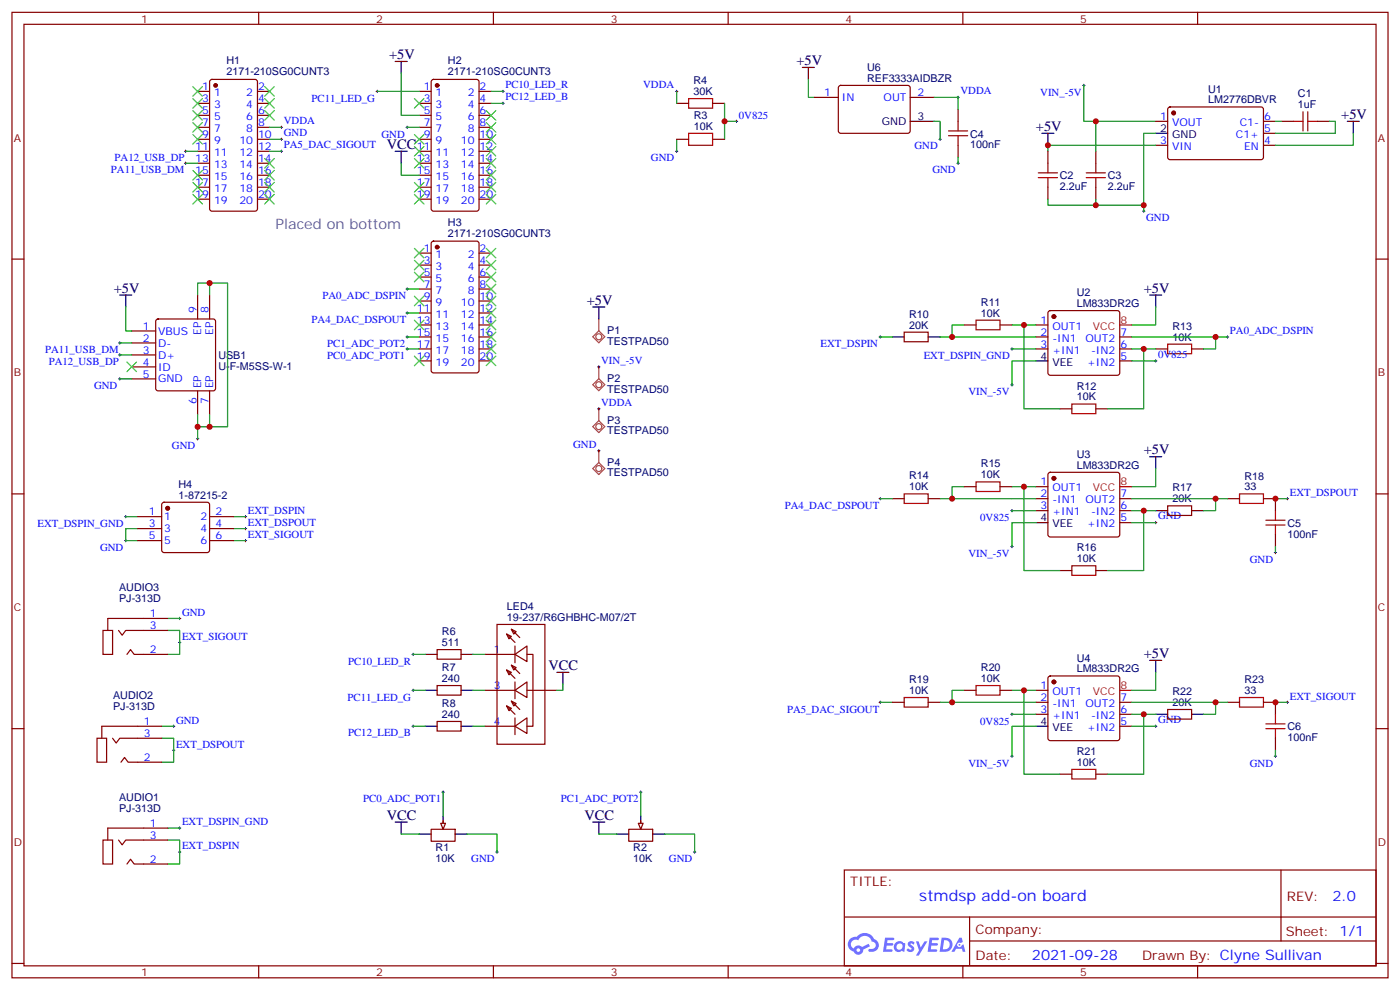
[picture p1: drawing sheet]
<svg xmlns="http://www.w3.org/2000/svg" width="412mm" height="292mm" viewBox="0 0 412 292" stroke-linecap="round" stroke-linejoin="round" font-family="sans-serif">
<g fill="none" stroke="#870000" stroke-width=".35">
<path d="M3.5 3.6h405.4v284.4h-405.4zM7.1 7.2h398.2v277.2h-398.2zM76.2 3.6v3.6M145.3 3.6v3.6M214.5 3.6v3.6M283.6 3.6v3.6M352.8 3.6v3.6M3.5 76.3h3.6M405.3 76.3h3.6M3.5 145.5h3.6M405.3 145.5h3.6M3.5 214.6h3.6"/>
<path d="M405.3 214.6h3.6M248.7 256.2h156.6v28.2h-156.6zM377.3 256.2v20.9M248.7 270.1h156.5M285.6 277.1h119.6M285.6 270.1v14.1M3.5 283.7h3.6M76.2 284.4v3.6M145.3 284.4v3.6M214.5 284.4v3.6M283.6 284.4v3.6M352.8 284.4v3.6"/>
<path d="M405.3 283.7h3.6"/>
</g>
<g fill="#5487ff">
<path d="M267.7 277.4a1.22 1.22 0 0 1 1.7 .3l-.4 .5a.47 .47 0 0 0-.3-.4 .47 .47 0 0 0-.5 .2l.1 .3a1.14 1.14 0 0 1 .8 1.7 1.14 1.14 0 0 1-1.9 0l-.2-.2 .5-.5 .7 .4a.29 .29 0 0 0 .3-.3 .29 .29 0 0 0-.2-.3 1.04 1.04 0 0 1-.6-1.7z"/>
<path d="M260.7 276.2h2.4l.3 .1-.2 .5-1.8 .1-.1 .9h1.5l.3 .3-.3 .4h-1.6l-.2 1.1h1.7l.2 .3-.2 .4h-2.6z"/>
<path d="M273.8 276.2h2.4l.3 .1-.1 .5-1.8 .1-.2 .9h1.6l.3 .3-.4 .4h-1.6l-.1 1.1h1.7l.2 .3-.2 .4h-2.6z"/>
<path d="M282.6 276.2h.7l.3 1.2-.6 .3a.69 .69 0 0 0-1 .3 .69 .69 0 0 0 .4 1 .69 .69 0 0 0 .9-.7l.5-.2 .6 2.2h-.8l-.2-.9h-1.8l-.5 .9h-.8z"/>
<path d="M269.8 277.2h.8l.6 1.9 1.1-1.9h.9l-2.6 4.2h-.8l.9-1.5z"/>
<path d="M277.4 276.2l-.6 4.1h1.3a2.11 2.11 0 0 0 2.5-2.1 2.11 2.11 0 0 0-2.5-2zM278.1 276.9a1.39 1.39 0 0 1 1.7 1.4 1.39 1.39 0 0 1-1.8 1.3h-.3z"/>
<path d="M263.7 277.8a1.54 1.54 0 0 0-.1 2.1 1.54 1.54 0 0 0 2.2 .2l.6 .2 .3-2.3-.2-.2-.4-.1a1.49 1.49 0 0 0-2.4 .1zM264 278.8a.94 .94 0 0 1 1.8 0 .94 .94 0 0 1-1.8 0z"/>
<path d="M250.4 276.5a2.18 2.18 0 0 0 1.1 3.7 1.44 1.44 0 0 0 1.6 1 1.44 1.44 0 0 0 1.2-1.5l2-1-.5-.8-1.9 1a1.47 1.47 0 0 0-2.4 .5 1.39 1.39 0 0 1-.7-2 1.39 1.39 0 0 1 2-.5 2.12 2.12 0 0 1 2.2-1.3 2.12 2.12 0 0 1 1.9 1.7 1.14 1.14 0 0 1 1.1 1.4 1.14 1.14 0 0 1-1.7 .8 .43 .43 0 0 0-.5 .3 .43 .43 0 0 0 .4 .5 1.98 1.98 0 0 0 2.5-1.2 1.98 1.98 0 0 0-1.2-2.5 3.1 3.1 0 0 0-5.3-.7l-.9 .1zM252.3 279.8a.55 .55 0 0 1 1.1 0 .55 .55 0 0 1-1.1 0z"/>
<circle cx="282.6" cy="278.3" r=".26"/>
</g>
<g fill="none" stroke="#870000" stroke-width=".35">
<path d="M58.2 26.9h3.5M58.2 30.4h3.5M58.2 34h3.5M58.2 37.5h3.5M62 23.6l.4-.2h12.7l.7 .4v37.7l-.4 .6-13 .1-.6-.5-.1-37.6zM75.8 26.9h3.6M75.8 30.4h3.6M75.8 34h3.6M75.8 37.5h3.6M123.5 26.9h3.5M123.5 30.4h3.5M123.5 34h3.5"/>
<path d="M123.5 37.5h3.5M127.2 23.6l.5-.2h12.7l.7 .4v37.7l-.5 .6-12.9 .1-.6-.5-.1-37.6zM141.1 26.9h3.5M141.1 30.4h3.5M141.1 34h3.5M141.1 37.5h3.5M199.3 30.4h3.5M209.9 30.4h3.5M282.2 32.2v3.5M340.4 35.7h3.6M344.2 31.7l.5-.2 27 .1 .5 .6-.1 14.4-.6 .4h-27.1l-.4-.7v-14.1zM372.2 35.7h3.5"/>
<path d="M372.2 39.3h3.5M377.5 35.7h3.5M388.1 35.7h3.5M58.2 58.7h3.5M58.2 55.1h3.5M58.2 51.6h3.5M58.2 48.1h3.5M58.2 41h3.5M58.2 44.6h3.5M75.8 58.7h3.6M75.8 55.1h3.6M75.8 51.6h3.6"/>
<path d="M75.8 48.1h3.6M75.8 41h3.6M75.8 44.6h3.6M123.5 58.7h3.5M123.5 55.1h3.5M123.5 51.6h3.5M123.5 48.1h3.5M123.5 41h3.5M123.5 44.6h3.5M141.1 58.7h3.5M141.1 55.1h3.5M141.1 51.6h3.5"/>
<path d="M141.1 48.1h3.5M141.1 41h3.5M141.1 44.6h3.5M282.2 42.8v3.5M308.7 44.6v3.5M308.7 55.1v3.6M322.8 44.6v3.5M322.8 55.1v3.6M340.4 42.8h3.6M372.2 42.8h3.5M123.5 74.5h3.5M123.5 78.1h3.5"/>
<path d="M127.2 71.2l.5-.2h12.7l.7 .4v37.7l-.5 .7h-12.9l-.6-.4-.1-37.7zM141.1 74.5h3.5M141.1 78.1h3.5M38.8 97.5h7.1M46.1 94.2l.5-.3h16.2l.5 .3 .2 .5v19.7l-.2 .5-.5 .2h-16.2l-.5-.2-.2-.5v-19.7zM58.2 86.9v7M61.7 86.9v7M123.5 81.6h3.5M123.5 99.2h3.5M123.5 85.1h3.5M123.5 95.7h3.5M123.5 88.7h3.5"/>
<path d="M123.5 92.2h3.5M141.1 81.6h3.5M141.1 99.2h3.5M141.1 85.1h3.5M141.1 95.7h3.5M141.1 88.7h3.5M141.1 92.2h3.5M266.3 97.8h7.1v2.8h-7.1zM38.8 111.6h7.1M38.8 108.1h7.1M38.8 104.5h7.1M38.8 101h7.1"/>
<path d="M58.2 115.1v7.1M61.7 115.1v7.1M123.5 106.3h3.5M123.5 102.8h3.5M141.1 106.3h3.5M141.1 102.8h3.5M344 149h7v2.8h-7zM361.6 146.9h3.5M372.2 146.9h3.5v3.5M375.7 157.4v3.6M30.3 185.7h2.9v7h-2.9zM34.9 185.7l1.1 1.4 1-1.4h12.4"/>
<path d="M37.4 192.7l1.1-1.4 1 1.4h9.9M49.4 182.1h-17.7v3.6M128.8 191.3h7v2.8h-7zM142.9 192.7h8.8M146.4 183.9h14.1v35.3h-14.1zM149.2 186.7l1.4 .7-.7 .7zM149.2 197.3l1.4 .7-.7 .7zM149.2 186.7l2.5 2.5M149.2 197.3l2.5 2.5M150.6 185.3l1.4 .7-.7 .7zM150.6 195.9l1.4 .7-.7 .7zM150.6 185.3l2.5 2.5"/>
<path d="M150.6 195.9l2.5 2.5M151.7 192.7l3.5-2.4v4.5zM151.7 190.3v4.9M155.2 192.7h1.8v21.2h-1.8M28.6 217.4h2.8v7.1h-2.8zM33.2 217.4l1 1.4 1.1-1.4h12.3M47.6 213.9h-17.6v3.5M128.8 201.9h7v2.8h-7zM128.8 212.5h7v2.8h-7zM142.9 203.3h8.8M142.9 213.9h8.8M149.2 207.9l1.4 .7-.7 .7z"/>
<path d="M149.2 207.9l2.5 2.5M150.6 206.5l1.4 .7-.7 .7zM150.6 206.5l2.5 2.5M151.7 203.3l3.5-2.5v4.6zM151.7 213.9l3.5-2.5v4.6zM151.7 200.8v5M151.7 211.4v5M155.2 203.3h8.8M344 209h7v2.8h-7zM361.6 206.8h3.5M372.2 206.8h3.5v3.6M375.7 217.4v3.5"/>
<path d="M35.6 224.5l1.1-1.4 1 1.4h9.9M30.3 247.4h2.9v7.1h-2.9zM34.9 247.4l1.1 1.4 1-1.4h12.4M37.4 254.5l1.1-1.5 1 1.5h9.9M49.4 243.9h-17.7v3.5M127 244.2h7.1v3.6h-7.1zM130.5 241.8v1.7"/>
</g>
<g fill="#870000" stroke="#870000" stroke-width=".35">
<circle cx="63.5" cy="25.2" r=".53"/>
<circle cx="128.8" cy="25.2" r=".53"/>
<circle cx="128.8" cy="72.8" r=".53"/>
<circle cx="345.7" cy="33.3" r=".53"/>
</g>
<g fill="none" stroke="#000" stroke-width=".29">
<path d="M82.5 37.5h.8M82.9 37.1v.8M110.8 26.9h.7M111.1 26.6v.7M119.6 37.5h.7M119.9 37.1v.8M147.8 26.9h.7M147.8 30.4h.7M148.2 26.6v.7M148.2 30.1v.7M199 26.9h.7M199.3 26.6v.7"/>
<path d="M216.6 35.7h.7M217 35.4v.7M281.9 28.7h.7M282.2 28.3v.7M318.9 25.2h.7M319.3 24.8v.7M54.3 44.6h.7M54.3 48.1h.7M54.7 44.2v.7M54.7 47.7v.7M82.5 44.6h.8M82.5 41h.8"/>
<path d="M82.9 40.7v.7M82.9 44.2v.7M199 44.6h.7M199.3 44.2v.7M276.6 41h.7M276.9 40.7v.7M281.9 48.1h.7M282.2 47.7v.7M336.5 62.2h.8M336.9 61.8v.7M119.6 99.2h.7M119.6 92.2h.7"/>
<path d="M119.6 85.1h.7M119.9 84.8v.7M119.9 91.8v.7M119.9 98.9v.7M258.9 99.2h.7M259.3 98.9v.7M361.2 99.2h.7M361.6 98.9v.7M34.9 101h.7M34.9 104.5h.7M34.9 111.6h.7M35.3 100.6v.8"/>
<path d="M35.3 104.2v.7M35.3 111.2v.7M119.6 102.8h.7M119.9 102.4v.7M57.9 129.2h.7M58.2 128.9v.7M36.7 159.2h.7M36.7 152.2h.7M37 151.8v.7M37 158.9v.7M72 159.2h.7M72 152.2h.7"/>
<path d="M72 155.7h.7M72.3 151.8v.7M72.3 155.3v.7M72.3 158.9v.7M258.9 146.9h.7M259.3 146.5v.7M297.7 150.4h.7M298.1 150v.7M340.1 153.9h.7M340.4 153.6v.7M378.9 146.9h.7M379.2 146.5v.7"/>
<path d="M375.4 162.7h.7M375.7 162.4v.7M52.6 182.1h.7M52.6 189.2h.7M52.9 181.8v.7M52.9 188.8v.7M121.4 192.7h.7M121.7 192.4v.7M50.8 213.9h.7M51.2 213.5v.7M121.4 213.9h.7M121.4 203.3h.7"/>
<path d="M121.7 203v.7M121.7 213.5v.7M258.9 206.8h.7M259.3 206.5v.7M297.7 210.4h.7M298.1 210v.7M340.1 213.9h.7M340.4 213.5v.7M378.9 206.8h.7M379.2 206.5v.7M50.8 220.9h.7M51.2 220.6v.7"/>
<path d="M130.2 233.3h.7M130.5 232.9v.7M188.4 233.3h.7M188.7 232.9v.7M297.7 222.7h.7M298.1 222.4v.7M375.4 222.7h.7M375.7 222.4v.7M52.6 250.9h.7M52.6 243.9h.7M52.9 243.5v.7M52.9 250.6v.7"/>
<path d="M146 250.9h.8M146.4 250.6v.7M204.3 250.9h.7M204.6 250.6v.7"/>
</g>
<g fill="none" stroke="#008700" stroke-width=".35">
<path d="M79.4 37.5h3.5M111.1 26.9h12.4M118.2 21.6v12.4h5.3M119.9 37.5h3.6M144.6 30.4h3.6M144.6 26.9h3.6M199.3 26.9v3.5M213.4 30.4v10.6M213.4 35.7h3.6M319.3 25.2v10.5h21.1M322.8 35.7v8.9M340.4 39.3h-3.5v22.9"/>
<path d="M375.7 35.7h1.8M391.6 35.7h1.7v3.6h-17.6M398.6 39.3v3.5h-22.9M54.7 44.6h3.5M54.7 48.1h3.5M79.4 44.6h3.5M79.4 41h3.5M118.2 48.1v3.5h5.3M199.3 41v3.6M308.7 58.7v1.7h28.2M322.8 58.7v1.7M340.4 42.8h-31.7v1.8"/>
<path d="M37 90.4v7.1h1.8M61.7 86.9v-3.5h5.3v42.3h-5.3M61.7 83.4h-3.5v3.5M119.9 85.1h3.6M119.9 92.2h3.6M119.9 99.2h3.6M35.3 101h3.5M35.3 104.5h3.5M35.3 111.6h3.5M119.9 102.8h3.6M58.2 122.2v7M61.7 122.2v3.5h-3.5"/>
<path d="M37 152.2h3.6M40.6 155.7h-3.6v3.5h3.6M68.8 152.2h3.5M68.8 159.2h3.5M68.8 155.7h3.5M375.7 146.9h3.5M375.7 161v1.7M49.4 185.7h3.5v7h-3.5M49.4 182.1h3.5M121.7 192.7h3.5M139.3 192.7h3.6M47.6 217.4h3.6v7.1h-3.6"/>
<path d="M47.6 213.9h3.6M121.7 213.9h3.5M121.7 203.3h3.5M139.3 203.3h3.6M139.3 213.9h3.6M165.8 201.5v1.8h-1.8M259.3 206.8h3.5M375.7 206.8h3.5M130.5 233.3v7M188.7 233.3v7M49.4 247.4h3.5v7.1h-3.5M49.4 243.9h3.5"/>
<path d="M118.2 245.6h5.3M137.6 245.6h8.8v5.3M176.4 245.6h5.3M195.8 245.6h8.8v5.3"/>
</g>
<g fill="none" stroke="#3c3" stroke-width=".35">
<path d="M56.8 25.5l2.8 2.8M56.8 29l2.8 2.9M56.8 32.6l2.8 2.8M56.8 36.1l2.8 2.8M56.8 39.6l2.8 2.8M59.6 25.5l-2.8 2.8M59.6 29l-2.8 2.9M59.6 32.6l-2.8 2.8M59.6 36.1l-2.8 2.8M59.6 39.6l-2.8 2.8M78 25.5l2.8 2.8M78 29l2.8 2.9"/>
<path d="M78 32.6l2.8 2.8M80.8 25.5l-2.8 2.8M80.8 29l-2.8 2.9M80.8 32.6l-2.8 2.8M122.1 29l2.8 2.9M122.1 39.6l2.8 2.8M124.9 39.6l-2.8 2.8M124.9 29l-2.8 2.9M143.2 32.6l2.8 2.8M143.2 36.1l2.8 2.8M143.2 39.6l2.8 2.8M146 32.6l-2.8 2.8"/>
<path d="M146 36.1l-2.8 2.8M146 39.6l-2.8 2.8M56.8 57.3l2.8 2.8M56.8 53.7l2.8 2.9M56.8 50.2l2.8 2.8M59.6 53.7l-2.8 2.9M59.6 57.3l-2.8 2.8M59.6 50.2l-2.8 2.8M78 46.7l2.8 2.8M78 50.2l2.8 2.8M78 53.7l2.8 2.9M78 57.3l2.8 2.8"/>
<path d="M80.8 46.7l-2.8 2.8M80.8 50.2l-2.8 2.8M80.8 53.7l-2.8 2.9M80.8 57.3l-2.8 2.8M122.1 53.7l2.8 2.9M122.1 46.7l2.8 2.8M122.1 43.1l2.8 2.9M122.1 57.3l2.8 2.8M124.9 53.7l-2.8 2.9M124.9 57.3l-2.8 2.8M124.9 46.7l-2.8 2.8M124.9 43.1l-2.8 2.9"/>
<path d="M143.2 43.1l2.8 2.9M143.2 46.7l2.8 2.8M143.2 50.2l2.8 2.8M143.2 53.7l2.8 2.9M143.2 57.3l2.8 2.8M146 43.1l-2.8 2.9M146 46.7l-2.8 2.8M146 50.2l-2.8 2.8M146 53.7l-2.8 2.9M146 57.3l-2.8 2.8M122.1 76.7l2.8 2.8M122.1 73.1l2.8 2.9"/>
<path d="M124.9 73.1l-2.8 2.9M124.9 76.7l-2.8 2.8M143.2 76.7l2.8 2.8M143.2 73.1l2.8 2.9M146 76.7l-2.8 2.8M146 73.1l-2.8 2.9M122.1 80.2l2.8 2.8M122.1 87.2l2.8 2.9M122.1 94.3l2.8 2.8M124.9 94.3l-2.8 2.8M124.9 80.2l-2.8 2.8M124.9 87.2l-2.8 2.9"/>
<path d="M143.2 97.8l2.8 2.8M143.2 94.3l2.8 2.8M143.2 90.8l2.8 2.8M143.2 87.2l2.8 2.9M143.2 83.7l2.8 2.8M143.2 80.2l2.8 2.8M146 97.8l-2.8 2.8M146 94.3l-2.8 2.8M146 90.8l-2.8 2.8M146 87.2l-2.8 2.9M146 83.7l-2.8 2.8M146 80.2l-2.8 2.8"/>
<path d="M37.4 106.6l2.8 2.9M40.2 106.6l-2.8 2.9M122.1 104.9l2.8 2.8M124.9 104.9l-2.8 2.8M143.2 104.9l2.8 2.8M143.2 101.4l2.8 2.8M146 104.9l-2.8 2.8M146 101.4l-2.8 2.8"/>
</g>
<g fill="none" stroke="#000" stroke-width=".35">
<path d="M116.4 18.1h3.5M118.2 18.1v3.5M236.4 19.9h3.5M238.1 19.9v3.5M306.9 39.3h3.5M308.7 39.3v3.5M340.4 39.3h3.6M396.9 35.7h3.5M398.6 35.7v3.6M116.4 44.6h3.5M118.2 44.6v3.5M35.3 86.9h3.5"/>
<path d="M37 86.9v3.5M262.8 99.2h3.5M273.4 99.2h3.5M338.7 86.9h3.5M340.4 86.9v3.5M338.7 134.5h3.5M340.4 134.5v3.5M340.4 150.4h3.6M351 150.4h3.5M125.2 192.7h3.6M135.8 192.7h3.5M164 198h3.6"/>
<path d="M165.8 198v3.5M338.7 194.5h3.5M340.4 194.5v3.5M125.2 203.3h3.6M125.2 213.9h3.6M135.8 203.3h3.5M135.8 213.9h3.5M340.4 210.4h3.6M351 210.4h3.5M116.4 242.1h3.5M118.2 242.1v3.5M123.5 245.6h3.5"/>
<path d="M130.5 240.3v3.6M134.1 245.6h3.5M174.6 242.1h3.6M176.4 242.1v3.5"/>
</g>
<g fill="none" stroke="#a10000" stroke-width=".35">
<path d="M202.8 29h7.1v2.9h-7.1zM279.4 38.6h5.6M279.4 40h5.6M282.2 35.7v2.9M282.2 40v2.8M381 35.7h2.8M383.8 32.9v5.7M385.2 35.7h2.9M385.2 32.9v5.7M305.9 50.9h5.6M305.9 52.3h5.6M308.7 48.1v2.8"/>
<path d="M308.7 52.3v2.8M320 50.9h5.6M320 52.3h5.6M322.8 48.1v2.8M322.8 52.3v2.8M365.1 145.5h7.1v2.8h-7.1zM372.9 153.2h5.6M372.9 154.6h5.6M375.7 150.4v2.8M375.7 154.6v2.8M365.1 205.4h7.1v2.8h-7.1zM372.9 213.2h5.6"/>
<path d="M372.9 214.6h5.6M375.7 210.4v2.8M375.7 214.6v2.8"/>
</g>
<path d="M129.8 242.5h1.4l-.7 1.7z" fill="#f0f0f0" stroke="#870000" stroke-width=".35"/>
<path d="M181.7 245.6h3.5M188.7 240.3v3.6M192.3 245.6h3.5" fill="none" stroke="#000" stroke-width=".35"/>
<path d="M185.2 244.2h7.1v3.6h-7.1zM188.7 241.8v1.7" fill="none" stroke="#870000" stroke-width=".35"/>
<path d="M188 242.5h1.4l-.7 1.7z" fill="#f0f0f0" stroke="#870000" stroke-width=".35"/>
<g fill="none" stroke="#008700" stroke-width=".35">
<path d="M238.1 23.4v5.3h1.8M275.2 35.7h1.7v5.3M275.2 28.7h7v3.5M282.2 46.3v1.8M259.3 99.2h3.5M276.9 99.2h3.6M284 95.7h-3.5v3.5h24.7M298.1 95.7h3.5M305.2 95.7h-3.6v24.7h10.6M333.4 99.2h24.7v3.6h-3.6M340.4 90.4v5.3h-7M358.1 99.2h3.5"/>
<path d="M298.1 102.8h7.1M305.2 106.3h-7.1v7M333.4 102.8h3.5v17.6h-10.6M333.4 106.3h7M336.9 102.8h3.5M340.4 138v5.3h-7M259.3 146.9h3.5M276.9 146.9h28.3M284 143.3h-3.5v3.6M298.1 143.3h7.1M298.1 150.4h7.1M301.6 143.3v24.7h10.6"/>
<path d="M305.2 153.9h-7.1v7.1M333.4 150.4h3.5v17.6h-10.6M333.4 146.9h24.7v3.5h-3.6M333.4 153.9h7M336.9 150.4h3.5M358.1 146.9h3.5M340.4 198v5.3h-7M276.9 206.8h28.3M284 203.3h-3.5v3.5M298.1 203.3h7.1M298.1 210.4h7.1M301.6 203.3v24.7h10.6"/>
<path d="M305.2 213.9h-7.1v8.8M333.4 210.4h3.5v17.6h-10.6M333.4 206.8h28.2M333.4 213.9h7M336.9 210.4h3.5M358.1 206.8v3.6h-3.6M375.7 220.9v1.8"/>
</g>
<g fill="none" stroke="#870000" stroke-width=".35">
<path d="M239.9 28.7h7M247.2 25.4l.4-.2h20.1l.4 .7-.1 12.9-.6 .5-20-.1-.5-.6v-12.7zM268.1 28.7h7.1M199.3 41h3.5M209.9 41h3.5M284 95.7h3.5M294.6 95.7h3.5M305.2 95.7h3.5M305.2 99.2h3.5M308.9 91.7l.5-.2h19.7l.5 .2 .2 .5v17.6l-.2 .5-.5 .2h-19.7l-.5-.2-.2-.5v-17.6zM329.8 99.2h3.6M305.2 102.8h3.5"/>
<path d="M329.8 102.8h3.6M329.8 106.3h3.6M340.4 102.8h3.6M351 102.8h3.5M308.9 139.3l.5-.2h19.7l.5 .2 .2 .5v17.6l-.2 .5-.5 .3h-19.7l-.5-.3-.2-.5v-17.6zM312.2 120.4h3.5M322.8 120.4h3.5M40.6 152.2h7M40.6 155.7h7M40.6 159.2h7M47.9 148.1l.4-.2h12.7l.5 .2 .2 .5v13.4l-.2 .5-.5 .2h-12.7l-.5-.2-.2-.5v-13.4zM61.7 152.2h7.1"/>
<path d="M61.7 155.7h7.1M61.7 159.2h7.1M262.8 146.9h3.5M273.4 146.9h3.5M284 143.3h3.5M294.6 143.3h3.5M305.2 146.9h3.5M305.2 143.3h3.5M305.2 150.4h3.5M329.8 146.9h3.6M329.8 150.4h3.6M329.8 153.9h3.6"/>
<path d="M312.2 168h3.5M322.8 168h3.5M308.9 199.3l.5-.2h19.7l.5 .2 .2 .5v17.6l-.2 .5-.5 .2h-19.7l-.5-.2-.2-.5v-17.6zM262.8 206.8h3.5M273.4 206.8h3.5M284 203.3h3.5M294.6 203.3h3.5M305.2 206.8h3.5M305.2 203.3h3.5M305.2 210.4h3.5M329.8 206.8h3.6M329.8 210.4h3.6"/>
<path d="M329.8 213.9h3.6M312.2 228h3.5M322.8 228h3.5"/>
</g>
<path d="M202.8 39.3h7.1v3.5h-7.1zM287.5 94.3h7.1v2.8h-7.1zM315.7 119h7.1v2.8h-7.1zM344 101.4h7v2.8h-7zM266.3 145.5h7.1v2.8h-7.1zM287.5 141.9h7.1v2.8h-7.1zM315.7 166.6h7.1v2.8h-7.1zM266.3 205.4h7.1v2.8h-7.1zM287.5 201.9h7.1v2.8h-7.1zM315.7 226.6h7.1v2.8h-7.1z" fill="none" stroke="#a10000" stroke-width=".35"/>
<g fill="#870000" stroke="#870000" stroke-width=".35">
<circle cx="49.4" cy="149.7" r=".53"/>
<circle cx="310.4" cy="93.2" r=".53"/>
<circle cx="310.4" cy="140.9" r=".53"/>
<circle cx="310.4" cy="200.8" r=".53"/>
</g>
<path d="M268.1 35.7h7.1M174.6 90.4h3.6M176.4 90.4v3.5M305.2 106.3h3.5M305.2 153.9h3.5M305.2 213.9h3.5" fill="none" stroke="#000" stroke-width=".35"/>
<path d="M329.8 95.7h3.6M329.8 143.3h3.6M329.8 203.3h3.6" fill="none" stroke="#f00" stroke-width=".35"/>
<g fill="none" stroke="#000" stroke-width=".29">
<path d="M176 108.1h.7M176.4 107.7v.7M297.7 113.3h.7M297.7 102.8h.7M298.1 102.4v.7M298.1 113v.7M340.1 106.3h.7M340.4 105.9v.7M176 120.4h.7M176 132.8h.7M176.4 120.1v.7M176.4 132.4v.7"/>
<path d="M297.7 161h.7M298.1 160.6v.7"/>
</g>
<g fill="none" stroke="#a64a4a" stroke-width=".35">
<path d="M174.6 99.2l1.8-1.8 1.8 1.8-1.8 1.7zM176.4 93.9v3.5M176.4 108.1v3.4M176.4 111.5l1.8 1.8-1.8 1.8-1.8-1.8zM177.3 113.3a.88 .88 0 0 0-1.2-.8 .88 .88 0 0 0-.3 1.4 .88 .88 0 0 0 1.4-.3l.1-.3M174.6 125.6l1.8-1.7 1.8 1.7-1.8 1.8zM176.4 120.4v3.5M176.4 132.8v3.4M176.4 136.2l1.8 1.8-1.8 1.7-1.8-1.7z"/>
<circle cx="176.4" cy="99.2" r=".88"/>
<circle cx="176.4" cy="138" r=".88"/>
<circle cx="176.4" cy="125.6" r=".88"/>
</g>
<g fill="#c00">
<circle cx="61.7" cy="83.4" r=".88"/>
<circle cx="58.2" cy="125.7" r=".88"/>
<circle cx="61.7" cy="125.7" r=".88"/>
<circle cx="213.4" cy="35.7" r=".88"/>
<circle cx="375.7" cy="146.9" r=".88"/>
<circle cx="308.7" cy="42.8" r=".88"/>
<circle cx="322.8" cy="35.7" r=".88"/>
<circle cx="336.9" cy="60.4" r=".88"/>
<circle cx="322.8" cy="60.4" r=".88"/>
<circle cx="336.9" cy="102.8" r=".88"/>
<circle cx="301.6" cy="95.7" r=".88"/>
<circle cx="280.5" cy="99.2" r=".88"/>
<circle cx="358.1" cy="99.2" r=".88"/>
<circle cx="280.5" cy="146.9" r=".88"/>
<circle cx="301.6" cy="143.3" r=".88"/>
<circle cx="336.9" cy="150.4" r=".88"/>
<circle cx="358.1" cy="146.9" r=".88"/>
<circle cx="280.5" cy="206.8" r=".88"/>
<circle cx="301.6" cy="203.3" r=".88"/>
<circle cx="336.9" cy="210.4" r=".88"/>
<circle cx="358.1" cy="206.8" r=".88"/>
<circle cx="375.7" cy="206.8" r=".88"/>
</g>
<text font-size="4.6" fill="#00f" x="270.8" y="265.3">stmdsp add-on board</text>
<g font-size="4.2">
<text x="114.7" y="17.4">+5V</text>
<text x="234.6" y="19.2">+5V</text>
<text x="395.1" y="35">+5V</text>
<text x="305.2" y="38.6">+5V</text>
<text x="113.9" y="43.9">VCC</text>
<text x="33.5" y="86.2">+5V</text>
<text x="172.9" y="89.7">+5V</text>
<text x="336.9" y="86.2">+5V</text>
<text x="336.9" y="133.8">+5V</text>
<text x="161.6" y="197.3">VCC</text>
<text x="336.9" y="193.8">+5V</text>
<text x="113.9" y="241.4">VCC</text>
<text x="172.2" y="241.4">VCC</text>
</g>
<text font-size="4.2" fill="#666" x="81.1" y="67.5">Placed on bottom</text>
<g font-size="4.2" fill="#00f">
<text x="392.5" y="265.5">2.0</text>
<text x="304" y="282.9">2021-09-28</text>
</g>
<g font-size="3.9" fill="#800">
<text x="250.5" y="260.8">TITLE:</text>
<text x="379.1" y="265.5">REV:</text>
<text x="287.4" y="275">Company:</text>
<text x="378.7" y="275.6">Sheet: 1/1</text>
<text x="287.4" y="282.7">Date:</text>
<text x="336.4" y="282.8">Drawn By: Clyne Sullivan</text>
</g>
<g font-size="3.2" fill="#800">
<text x="41.6" y="6.6">1</text>
<text x="110.8" y="6.6">2</text>
<text x="179.9" y="6.6">3</text>
<text x="249.1" y="6.6">4</text>
<text x="318.2" y="6.6">5</text>
<text x="4.1" y="41.7">A</text>
<text x="405.9" y="41.7">A</text>
<text x="4.1" y="110.9">B</text>
<text x="405.9" y="110.9">B</text>
<text x="4.1" y="180">C</text>
<text x="405.9" y="180">C</text>
<text x="4.1" y="249.2">D</text>
<text x="405.9" y="249.2">D</text>
<text x="41.6" y="287.4">1</text>
<text x="110.8" y="287.4">2</text>
<text x="179.9" y="287.4">3</text>
<text x="249.1" y="287.4">4</text>
<text x="318.2" y="287.4">5</text>
</g>
<g font-size="3.2" fill="#000080">
<text x="66.7" y="22.2">2171-210SG0CUNT3</text>
<text x="66.7" y="18.9">H1</text>
<text x="131.9" y="22.2">2171-210SG0CUNT3</text>
<text x="131.9" y="18.9">H2</text>
<text x="255.4" y="20.9">U6</text>
<text x="204.3" y="28">30K</text>
<text x="204.3" y="24.7">R4</text>
<text x="255.4" y="24.1">REF3333AIDBZR</text>
<text x="355.9" y="27.3">U1</text>
<text x="382.3" y="28.7">C1</text>
<text x="204.4" y="35">R3</text>
<text x="355.9" y="30.4">LM2776DBVR</text>
<text x="382.3" y="31.9">1uF</text>
<text x="204.4" y="38.2">10K</text>
<text x="285.8" y="40.5">C4</text>
<text x="285.8" y="43.7">100nF</text>
<text x="312.2" y="52.8">C2</text>
<text x="326.3" y="52.8">C3</text>
<text x="312.2" y="55.9">2.2uF</text>
<text x="326.3" y="55.9">2.2uF</text>
<text x="131.9" y="69.8">2171-210SG0CUNT3</text>
<text x="131.9" y="66.5">H3</text>
<text x="317.2" y="87.2">U2</text>
<text x="267.8" y="93.5">R10</text>
<text x="288.9" y="93.2">10K</text>
<text x="288.9" y="90">R11</text>
<text x="317.2" y="90.4">LM833DR2G</text>
<text x="178.9" y="101.5">TESTPAD50</text>
<text x="178.9" y="98.3">P1</text>
<text x="267.8" y="96.8">20K</text>
<text x="345.4" y="100.3">10K</text>
<text x="345.4" y="97.1">R13</text>
<text x="64.3" y="105.8">USB1</text>
<text x="64.3" y="109.1">U-F-M5SS-W-1</text>
<text x="178.9" y="112.4">P2</text>
<text x="178.9" y="115.6">TESTPAD50</text>
<text x="317.2" y="117.9">10K</text>
<text x="317.2" y="114.7">R12</text>
<text x="178.9" y="124.8">P3</text>
<text x="178.9" y="128">TESTPAD50</text>
<text x="178.9" y="137.1">P4</text>
<text x="288.9" y="137.6">R15</text>
<text x="317.2" y="134.9">U3</text>
<text x="52.6" y="143.7">H4</text>
<text x="178.9" y="140.3">TESTPAD50</text>
<text x="267.8" y="141.2">R14</text>
<text x="288.9" y="140.9">10K</text>
<text x="317.2" y="138">LM833DR2G</text>
<text x="366.6" y="141.2">R18</text>
<text x="52.6" y="146.9">1-87215-2</text>
<text x="267.8" y="144.4">10K</text>
<text x="345.4" y="147.9">20K</text>
<text x="345.4" y="144.7">R17</text>
<text x="366.6" y="144.4">33</text>
<text x="379.2" y="155.2">C5</text>
<text x="379.2" y="158.3">100nF</text>
<text x="317.2" y="165.6">10K</text>
<text x="317.2" y="162.3">R16</text>
<text x="35.1" y="177.4">PJ-313D</text>
<text x="35.1" y="174.1">AUDIO3</text>
<text x="149.3" y="179.6">LED4</text>
<text x="149.3" y="182.8">19-237/R6GHBHC-M07/2T</text>
<text x="130.2" y="190.3">511</text>
<text x="130.2" y="187">R6</text>
<text x="130.2" y="197.6">R7</text>
<text x="288.9" y="197.6">R20</text>
<text x="317.2" y="194.8">U4</text>
<text x="130.2" y="200.8">240</text>
<text x="267.8" y="201.1">R19</text>
<text x="288.9" y="200.8">10K</text>
<text x="317.2" y="198">LM833DR2G</text>
<text x="366.6" y="201.2">R23</text>
<text x="33.3" y="209.2">PJ-313D</text>
<text x="33.3" y="205.9">AUDIO2</text>
<text x="130.2" y="208.2">R8</text>
<text x="267.8" y="204.4">10K</text>
<text x="345.4" y="207.9">20K</text>
<text x="345.4" y="204.7">R22</text>
<text x="366.6" y="204.4">33</text>
<text x="130.2" y="211.4">240</text>
<text x="379.2" y="215.1">C6</text>
<text x="379.2" y="218.3">100nF</text>
<text x="317.2" y="225.5">10K</text>
<text x="317.2" y="222.3">R21</text>
<text x="35.1" y="239.2">PJ-313D</text>
<text x="35.1" y="235.9">AUDIO1</text>
<text x="128.3" y="250.8">R1</text>
<text x="186.5" y="250.8">R2</text>
<text x="128.3" y="253.9">10K</text>
<text x="186.5" y="253.9">10K</text>
</g>
<g font-size="3.2" fill="#00f">
<text x="59.5" y="26.6">1</text>
<text x="63" y="28.3">1</text>
<text x="72.5" y="28.3">2</text>
<text x="76" y="26.6">2</text>
<text x="91.8" y="29.9">PC11_LED_G</text>
<text x="124.8" y="26.6">1</text>
<text x="128.3" y="28.3">1</text>
<text x="137.8" y="28.3">2</text>
<text x="141.3" y="26.6">2</text>
<text x="148.9" y="26">PC10_LED_R</text>
<text x="148.9" y="29.6">PC12_LED_B</text>
<text x="189.5" y="26">VDDA</text>
<text x="242.8" y="28.3">1</text>
<text x="248" y="29.7">IN</text>
<text x="260.3" y="29.7">OUT</text>
<text x="270.2" y="28.3">2</text>
<text x="282.9" y="27.8">VDDA</text>
<text x="306.4" y="28.2">VIN_-5V</text>
<text x="59.5" y="30.1">3</text>
<text x="59.5" y="33.6">5</text>
<text x="63" y="31.9">3</text>
<text x="63" y="35.4">5</text>
<text x="72.5" y="35.4">6</text>
<text x="72.5" y="31.9">4</text>
<text x="76" y="33.6">6</text>
<text x="76" y="30.1">4</text>
<text x="124.8" y="30.1">3</text>
<text x="124.8" y="33.6">5</text>
<text x="128.3" y="31.9">3</text>
<text x="128.3" y="35.4">5</text>
<text x="137.8" y="35.4">6</text>
<text x="137.8" y="31.9">4</text>
<text x="141.3" y="33.6">6</text>
<text x="141.3" y="30.1">4</text>
<text x="217.7" y="35">0V825</text>
<text x="341.8" y="35.4">1</text>
<text x="372.4" y="35.4">6</text>
<text x="59.5" y="37.1">7</text>
<text x="59.5" y="40.7">9</text>
<text x="63" y="38.9">7</text>
<text x="72.5" y="38.9">8</text>
<text x="76" y="40.7">10</text>
<text x="76" y="37.1">8</text>
<text x="83.6" y="36.6">VDDA</text>
<text x="83.6" y="40.1">GND</text>
<text x="112.4" y="40.5">GND</text>
<text x="124.8" y="37.1">7</text>
<text x="124.8" y="40.7">9</text>
<text x="128.3" y="38.9">7</text>
<text x="137.8" y="38.9">8</text>
<text x="141.3" y="40.7">10</text>
<text x="141.3" y="37.1">8</text>
<text x="345.3" y="37.1">VOUT</text>
<text x="364" y="40.7">C1+</text>
<text x="365.2" y="37.1">C1-</text>
<text x="372.4" y="38.9">5</text>
<text x="33.8" y="47.6">PA12_USB_DP</text>
<text x="57.5" y="44.2">11</text>
<text x="57.5" y="47.7">13</text>
<text x="63" y="42.4">9</text>
<text x="63" y="46">11</text>
<text x="70.5" y="46">12</text>
<text x="70.5" y="42.4">10</text>
<text x="76" y="47.7">14</text>
<text x="76" y="44.2">12</text>
<text x="83.6" y="43.7">PA5_DAC_SIGOUT</text>
<text x="122.8" y="44.2">11</text>
<text x="122.8" y="47.7">13</text>
<text x="128.3" y="42.4">9</text>
<text x="128.3" y="46">11</text>
<text x="135.8" y="46">12</text>
<text x="135.8" y="42.4">10</text>
<text x="141.3" y="47.7">14</text>
<text x="141.3" y="44.2">12</text>
<text x="191.8" y="47.6">GND</text>
<text x="269.4" y="44">GND</text>
<text x="341.8" y="42.4">3</text>
<text x="345.3" y="44.2">VIN</text>
<text x="366.5" y="44.2">EN</text>
<text x="372.4" y="42.4">4</text>
<text x="32.7" y="51.1">PA11_USB_DM</text>
<text x="57.5" y="51.3">15</text>
<text x="63" y="49.5">13</text>
<text x="63" y="53">15</text>
<text x="70.5" y="53">16</text>
<text x="70.5" y="49.5">14</text>
<text x="76" y="51.3">16</text>
<text x="122.8" y="51.3">15</text>
<text x="128.3" y="49.5">13</text>
<text x="128.3" y="53">15</text>
<text x="135.8" y="53">16</text>
<text x="135.8" y="49.5">14</text>
<text x="141.3" y="51.3">16</text>
<text x="274.7" y="51.1">GND</text>
<text x="57.5" y="54.8">17</text>
<text x="57.5" y="58.3">19</text>
<text x="63" y="56.6">17</text>
<text x="70.5" y="56.6">18</text>
<text x="76" y="58.3">20</text>
<text x="76" y="54.8">18</text>
<text x="122.8" y="54.8">17</text>
<text x="122.8" y="58.3">19</text>
<text x="128.3" y="56.6">17</text>
<text x="135.8" y="56.6">18</text>
<text x="141.3" y="58.3">20</text>
<text x="141.3" y="54.8">18</text>
<text x="63" y="60.1">19</text>
<text x="70.5" y="60.1">20</text>
<text x="128.3" y="60.1">19</text>
<text x="135.8" y="60.1">20</text>
<text x="337.6" y="65.2">GND</text>
<text x="124.8" y="74.2">1</text>
<text x="124.8" y="77.7">3</text>
<text x="128.3" y="76">1</text>
<text x="137.8" y="76">2</text>
<text x="141.3" y="77.7">4</text>
<text x="141.3" y="74.2">2</text>
<text x="124.8" y="81.2">5</text>
<text x="128.3" y="79.5">3</text>
<text x="128.3" y="83">5</text>
<text x="137.8" y="83">6</text>
<text x="137.8" y="79.5">4</text>
<text x="141.3" y="81.2">6</text>
<text x="95" y="88.1">PA0_ADC_DSPIN</text>
<text x="124.8" y="84.8">7</text>
<text x="124.8" y="88.3">9</text>
<text x="128.3" y="86.5">7</text>
<text x="137.8" y="86.5">8</text>
<text x="141.3" y="88.3">10</text>
<text x="141.3" y="84.8">8</text>
<text x="57.9" y="92.2" transform="rotate(-90 57.9 92.2)">9</text>
<text x="61.4" y="92.2" transform="rotate(-90 61.4 92.2)">8</text>
<text x="91.8" y="95.2">PA4_DAC_DSPOUT</text>
<text x="122.8" y="91.8">11</text>
<text x="122.8" y="95.4">13</text>
<text x="128.3" y="90.1">9</text>
<text x="128.3" y="93.6">11</text>
<text x="135.8" y="93.6">12</text>
<text x="135.8" y="90.1">10</text>
<text x="141.3" y="95.4">14</text>
<text x="141.3" y="91.8">12</text>
<text x="306.5" y="95.4">1</text>
<text x="42.1" y="100.6">2</text>
<text x="42.1" y="97.1">1</text>
<text x="46.6" y="98.5">VBUS</text>
<text x="59.3" y="98.6" transform="rotate(-90 59.3 98.6)">EP</text>
<text x="62.8" y="98.6" transform="rotate(-90 62.8 98.6)">EP</text>
<text x="122.8" y="98.9">15</text>
<text x="128.3" y="97.1">13</text>
<text x="128.3" y="100.6">15</text>
<text x="135.8" y="100.6">16</text>
<text x="135.8" y="97.1">14</text>
<text x="141.3" y="98.9">16</text>
<text x="306.5" y="98.9">2</text>
<text x="310" y="97.1">OUT1</text>
<text x="310" y="100.6">-IN1</text>
<text x="319.8" y="100.6">OUT2</text>
<text x="330" y="98.9">7</text>
<text x="362.3" y="98.5">PA0_ADC_DSPIN</text>
<text x="13.3" y="104">PA11_USB_DM</text>
<text x="14.3" y="107.5">PA12_USB_DP</text>
<text x="42.1" y="107.7">4</text>
<text x="42.1" y="104.2">3</text>
<text x="46.6" y="105.6">D+</text>
<text x="46.6" y="102.1">D-</text>
<text x="96.4" y="105.8">PC0_ADC_POT1</text>
<text x="96.4" y="102.2">PC1_ADC_POT2</text>
<text x="122.8" y="102.4">17</text>
<text x="122.8" y="105.9">19</text>
<text x="128.3" y="104.2">17</text>
<text x="128.3" y="107.7">19</text>
<text x="135.8" y="107.7">20</text>
<text x="135.8" y="104.2">18</text>
<text x="141.3" y="105.9">20</text>
<text x="141.3" y="102.4">18</text>
<text x="177.1" y="107.2">VIN_-5V</text>
<text x="241.7" y="102.3">EXT_DSPIN</text>
<text x="272.1" y="105.8">EXT_DSPIN_GND</text>
<text x="306.5" y="102.4">3</text>
<text x="310" y="104.2">+IN1</text>
<text x="320.2" y="107.7">+IN2</text>
<text x="321.4" y="104.2">-IN2</text>
<text x="330" y="105.9">5</text>
<text x="330" y="102.4">6</text>
<text x="341.1" y="105.4">0V825</text>
<text x="42.1" y="111.2">5</text>
<text x="46.6" y="112.6">GND</text>
<text x="46.6" y="109.1">ID</text>
<text x="27.7" y="114.6">GND</text>
<text x="57.9" y="118.9" transform="rotate(-90 57.9 118.9)">6</text>
<text x="59.3" y="114.4" transform="rotate(-90 59.3 114.4)">EP</text>
<text x="61.4" y="118.9" transform="rotate(-90 61.4 118.9)">7</text>
<text x="62.8" y="114.4" transform="rotate(-90 62.8 114.4)">EP</text>
<text x="177.1" y="119.5">VDDA</text>
<text x="285.3" y="116.4">VIN_-5V</text>
<text x="168.8" y="131.9">GND</text>
<text x="50.6" y="132.2">GND</text>
<text x="306.5" y="143">1</text>
<text x="231.2" y="149.9">PA4_DAC_DSPOUT</text>
<text x="306.5" y="146.5">2</text>
<text x="310" y="144.7">OUT1</text>
<text x="310" y="148.3">-IN1</text>
<text x="319.8" y="148.3">OUT2</text>
<text x="330" y="146.5">7</text>
<text x="379.9" y="146.1">EXT_DSPOUT</text>
<text x="11" y="155.2">EXT_DSPIN_GND</text>
<text x="43.8" y="151.8">1</text>
<text x="43.8" y="155.3">3</text>
<text x="48.3" y="153.2">1</text>
<text x="59" y="153.2">2</text>
<text x="63.5" y="151.8">2</text>
<text x="63.5" y="155.3">4</text>
<text x="73" y="154.9">EXT_DSPOUT</text>
<text x="73" y="151.4">EXT_DSPIN</text>
<text x="288.8" y="153.4">0V825</text>
<text x="306.5" y="150">3</text>
<text x="310" y="151.8">+IN1</text>
<text x="320.2" y="155.3">+IN2</text>
<text x="321.4" y="151.8">-IN2</text>
<text x="330" y="153.6">5</text>
<text x="330" y="150">6</text>
<text x="341.1" y="153">GND</text>
<text x="43.8" y="158.9">5</text>
<text x="48.3" y="156.7">3</text>
<text x="48.3" y="160.3">5</text>
<text x="59" y="156.7">4</text>
<text x="59" y="160.3">6</text>
<text x="63.5" y="158.9">6</text>
<text x="73" y="158.4">EXT_SIGOUT</text>
<text x="29.5" y="162.3">GND</text>
<text x="285.3" y="164">VIN_-5V</text>
<text x="368.1" y="165.8">GND</text>
<text x="44.1" y="181.8">1</text>
<text x="44.1" y="185.3">3</text>
<text x="53.6" y="181.4">GND</text>
<text x="53.6" y="188.4">EXT_SIGOUT</text>
<text x="44.1" y="192.4">2</text>
<text x="102.6" y="195.7">PC10_LED_R</text>
<text x="145.4" y="192.4">1</text>
<text x="145.4" y="203">3</text>
<text x="306.5" y="203">1</text>
<text x="102.4" y="206.3">PC11_LED_G</text>
<text x="231.9" y="209.9">PA5_DAC_SIGOUT</text>
<text x="306.5" y="206.5">2</text>
<text x="310" y="204.7">OUT1</text>
<text x="310" y="208.2">-IN1</text>
<text x="319.8" y="208.2">OUT2</text>
<text x="330" y="206.5">7</text>
<text x="379.9" y="206.1">EXT_SIGOUT</text>
<text x="42.3" y="213.5">1</text>
<text x="51.9" y="213.1">GND</text>
<text x="145.4" y="213.5">4</text>
<text x="288.8" y="213.4">0V825</text>
<text x="306.5" y="210">3</text>
<text x="310" y="211.8">+IN1</text>
<text x="320.2" y="215.3">+IN2</text>
<text x="321.4" y="211.8">-IN2</text>
<text x="330" y="213.5">5</text>
<text x="330" y="210">6</text>
<text x="341.1" y="213">GND</text>
<text x="42.3" y="217.1">3</text>
<text x="51.9" y="220.2">EXT_DSPOUT</text>
<text x="102.6" y="216.9">PC12_LED_B</text>
<text x="42.3" y="224.1">2</text>
<text x="285.3" y="225.8">VIN_-5V</text>
<text x="368.1" y="225.8">GND</text>
<text x="107" y="236.3">PC0_ADC_POT1</text>
<text x="165.2" y="236.3">PC1_ADC_POT2</text>
<text x="44.1" y="243.5">1</text>
<text x="53.6" y="243.1">EXT_DSPIN_GND</text>
<text x="44.1" y="247.1">3</text>
<text x="53.6" y="250.2">EXT_DSPIN</text>
<text x="44.1" y="254.1">2</text>
<text x="138.8" y="253.9">GND</text>
<text x="197" y="253.9">GND</text>
</g>
<g font-size="3.2">
<text x="270.2" y="35.4">3</text>
<text x="259.8" y="36.8">GND</text>
<text x="341.8" y="38.9">2</text>
<text x="345.3" y="40.7">GND</text>
<text x="306.5" y="105.9">4</text>
<text x="310" y="107.7">VEE</text>
<text x="306.5" y="153.6">4</text>
<text x="310" y="155.3">VEE</text>
<text x="306.5" y="213.5">4</text>
<text x="310" y="215.3">VEE</text>
</g>
<g font-size="3.2" fill="#f00">
<text x="330" y="95.4">8</text>
<text x="321.9" y="97.1">VCC</text>
<text x="330" y="143">8</text>
<text x="321.9" y="144.7">VCC</text>
<text x="330" y="203">8</text>
<text x="321.9" y="204.7">VCC</text>
</g>
</svg>
